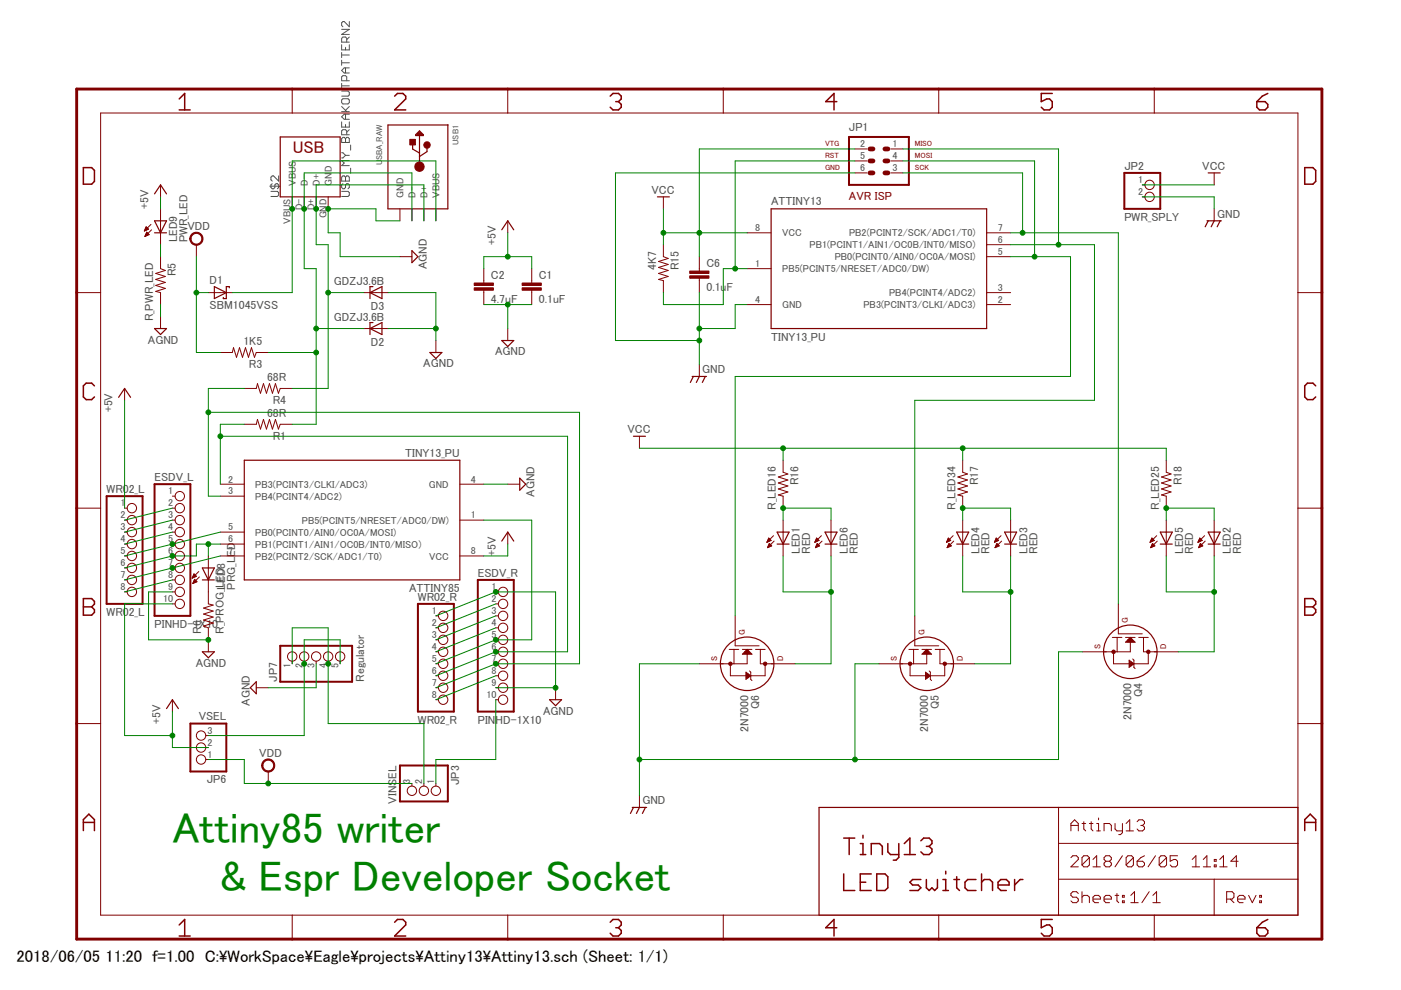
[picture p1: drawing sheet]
<svg xmlns="http://www.w3.org/2000/svg" width="297mm" height="210mm" viewBox="0 0 297 210" stroke-linecap="round" stroke-linejoin="round" font-family="sans-serif">
<g fill="none" stroke="#505050" stroke-width=".21">
<path d="M72.4 9.5v1.1h1.7v-1.1M72.4 19.3h1.4l.3 .3v.5l-.3 .3h-1.4M72.4 11.1v1.1M72.4 12.8v1M72.4 17.7v1.1M72.4 18.2h1.7M72.4 13.3h1.7M72.4 11.7h1.7M72.4 6.2h1.7l-1.7 1.1h1.7M73.3 10v.6M73.3 14.4v1.1M73.5 8.9v-.8l-.2-.2h-.6l-.3 .2v.8h1.7"/>
<path d="M73.5 17.1v-.8l-.2-.3h-.6l-.3 .3v.8h1.7M74.1 4.6v1.1l-1.1-1.1h-.3l-.3 .2v.6l.3 .3M74.1 14.4h-1.1l-.6 .5 .6 .6h1.1M74.1 7.9l-.6 .5M57.2 39.5h2.2M57.7 38.9l-.3 .3v.6l.3 .2h.3l.3-.2v-.6l.2-.3h.3l.3 .3v.6l-.3 .2M59.1 37.3v1.1l-1.1-1.1h-.3l-.3 .3v.5l.3 .3M72.4 21.2l.3-.3h1.1l.3 .3v.6l-.3 .2h-1.1l-.3-.2zM72.4 25.8v1.1h1.7v-1.1M72.4 29.4l.3-.3h.3l.3 .3 .2-.3h.3l.3 .3v.8h-1.7zM72.4 37.6l.3-.3h.3l.3 .3 .2-.3h.3l.3 .3v.8h-1.7zM72.4 32.4h.3l.6 .5"/>
<path d="M72.4 23.7h1.7M72.4 22.6l1.1 1.1M72.7 38.9l-.3 .3v.6l.3 .2h.3l.3-.2v-.6l.2-.3h.3l.3 .3v.6l-.3 .2M73.3 24.2v1.1M73.3 26.4v.5M73.3 29.4v.8M73.3 37.6v.8M73.3 32.9l-.6 .6h-.3M73.3 32.9h.8M73.5 28.6v-.9l-.2-.2h-.6l-.3 .2v.9h1.7M74.1 34h-1.7l.6 .6-.6 .5h1.7M74.1 27.5l-.6 .5"/>
<path d="M74.1 24.2h-1.1l-.6 .6 .6 .5h1.1M74.1 22.6l-.8 .8M74.3 30.8v1M74.3 35.7v1M57.4 40.6h1.4l.3 .3v.5l-.3 .3h-1.4M72.4 40.6h1.4l.3 .3v.5l-.3 .3h-1.4"/>
</g>
<g fill="none" stroke="#800000" stroke-width=".32">
<path d="M223.1 19.8h-2.3v1.7l1.1-.5h.6l.6 .5v1.2l-.6 .6h-1.1l-.6-.6M268.8 19.8l-1.2 .6-1.1 1.1M17.7 35.5h1.7l.6 .6v2.4l-.6 .6h-1.7zM38 21l1.2-1.2v3.5M38 23.3h2.3M83.7 20.4l.6-.6h1.1l.6 .6v.6l-2.3 2.3h2.3M129.4 20.4l.6-.6h1.1l.6 .6v.6l-.6 .5M130.6 21.5h.5M131.1 21.5l.6 .6v.6l-.6 .6h-1.1l-.6-.6M177.4 21.5h-2.3l1.7-1.7v3.5M266.5 21.5h1.7l.6 .6v.6l-.6 .6h-1.2l-.5-.6zM276.6 35.5h1.8l.6 .6v2.4l-.6 .6h-1.8z"/>
<path d="M20 81.8l-.6-.6h-1.1l-.6 .6v2.4l.6 .5h1.1l.6-.5M279 81.8l-.6-.6h-1.2l-.6 .6v2.4l.6 .5h1.2l.6-.5M17.7 126.9h1.7l.6 .6v.6l-.6 .6 .6 .6v.5l-.6 .6h-1.7zM17.7 128.7h1.7M157.6 138.6h1.6M157.9 138.5h1M195.7 138.6h1.6M196 138.5h1M238.9 136h1.5M239.1 135.9h1.1M276.6 126.9h1.8l.6 .6v.6l-.6 .6 .6 .6v.5l-.6 .6h-1.8zM276.6 128.7h1.8"/>
<path d="M158.3 142.8v1M158.5 142.9v.8l.4-.4h-.4M158.7 143l.1 .2M196.4 142.8v1M196.6 142.9v.8l.4-.4h-.4M196.7 143l.2 .2M239.5 140.2v1M239.8 140.4v.7l.4-.4h-.4M239.9 140.5l.1 .1M17.7 176.1v-2.3l1.1-1.2 1.2 1.2v2.3M17.7 174.4h2.3M178.9 177.7h2.3"/>
<path d="M180 177.7v3.5M182.4 178.9h.6v2.3M183 177.1v.6M188.2 178.9v1.7l.6 .6h1.8M190.6 178.9v2.9l-.6 .6h-.6M191.7 178.9l1.2-1.2v3.5M195.2 178.3l.6-.6h1.2l.6 .6v.6l-.6 .6M196.4 179.5h.6M197 179.5l.6 .5v.6l-.6 .6h-1.2l-.6-.6M276.6 174.4h2.4M276.6 176.1v-2.3l1.2-1.2 1.2 1.2v2.3M38 196.1l1.2-1.2v3.6"/>
<path d="M38 198.5h2.3M83.7 195.5l.6-.6h1.1l.6 .6v.6l-2.3 2.4h2.3M129.4 195.5l.6-.6h1.1l.6 .6v.6l-.6 .6M130.6 196.7h.5M131.1 196.7l.6 .6v.6l-.6 .6h-1.1l-.6-.6M177.4 196.7h-2.3l1.7-1.8v3.6M178.9 185.3v3.5h2.3M182.4 181.2h1.2M182.4 187h1.2M184.7 181.2v-2.3h1.8l.6 .6v1.7M184.7 185.3h-2.3v3.5h2.3M185.9 185.3h1.7l.6 .6v2.3l-.6 .6h-1.7z"/>
<path d="M191.7 181.2h2.4M195.2 186.5h-1.7l-.6 .5 .6 .6h1.2l.5 .6-.5 .6h-1.8M196.4 186.5v1.7l.6 .6 .6-.6 .6 .6 .6-.6v-1.7M199.9 188.8h1.2M199.9 186.5h.6v2.3M200.5 184.7v.6M202.2 186.5h1.2M202.8 185.9v2.3l.6 .6M206.9 186.5h-1.7l-.6 .5v1.2l.6 .6h1.7M208.1 187l.6-.5h1.1l.6 .5v1.8M208.1 185.3v3.5M211.6 187.6h2.4v-.6l-.6-.5h-1.2l-.6 .5v1.2l.6 .6h1.2"/>
<path d="M215.1 186.5v2.3M216.9 186.5h-.6l-1.2 1.1M223.1 194.9h-2.3v1.8l1.1-.6h.6l.6 .6v1.2l-.6 .6h-1.1l-.6-.6M266.5 196.7h1.7l.6 .6v.6l-.6 .6h-1.2l-.5-.6zM268.8 194.9l-1.2 .6-1.1 1.2"/>
</g>
<path d="M16.3 18.9h264v180.2h-264z" fill="none" stroke="#800000" stroke-width=".61"/>
<g fill="none" stroke="#800000" stroke-width=".21">
<path d="M62 18.9v5.1M107.7 18.9v5.1M153.4 18.9v5.1M199 18.9v5.1M244.7 18.9v5.1M21.3 24h253.9v170h-253.9zM34 39.2v2.5M181.3 36.7h2.5M181.3 31.6h2.5M181.3 34.1h2.5M188.9 36.7h2.5M188.9 31.6h2.5"/>
<path d="M188.9 34.1h2.5M242.2 39.2h.6M257.4 36.7v2.5M30.6 48.9h.2M30.7 48.8h.4M30.7 48.7h.6M30.7 50.1h.1M30.8 48.5h.6M30.8 50h.2M30.8 48.4h.5M30.8 49.9h.5M30.9 48.3h.3"/>
<path d="M30.9 49.7h.7M30.9 48.2h.2M30.9 49.6h.6M31 48.1l.5 .5-.9 .4zM31 49.5h.4M31 49.4h.3M31.1 49.3h.1M31.1 49.2l-.4 .9M31.1 49.2l.5 .5-.9 .4M32 47.6l-1.4 1.4M32.1 48.7l-1.4 1.4M34 44.3v7.6"/>
<path d="M34 54.4v2.6l1.1 .3-2.1 .7 2.1 .6-2.1 .6 2.1 .7-2.1 .6 2.1 .7-2.1 .6 1 .2v2.6M41.6 51.9v2.5M62 41.7v2.6M64.5 41.7v2.6M67 41.7v2.6M69.6 41.7v2.6M84.8 54.4h2.5M84.8 44.3v2.5M87.3 44.3v2.5M89.9 44.3v2.5M92.4 44.3v2.5M102.6 57v3"/>
<path d="M107.7 46.8v2.6M112.7 57v3M140.7 41.7v2.6M140.7 51.9v2.5l1 .4-2.1 .6 2.1 .7-2.1 .6 2.1 .6-2.1 .7 2.1 .6-2.1 .6 1.1 .3v2.5M148.3 54.4v3.1M148.3 59v3M158.4 57h5.1M158.4 49.4h5.1M209.2 54.4h5.1M209.2 49.4h5.1M209.2 51.9h5.1M242.2 41.7h.6"/>
<path d="M257.4 44.3v2.5M16.3 62h5M34 67.1v2.6M44.2 62h5.1M46.7 74.7h2.6l.2-1 .6 2.1 .7-2.1 .6 2.1 .6-2.1 .7 2.1 .6-2.1 .7 2.1 .3-1.1h2.6M77.2 62h5.1M77.2 69.7h5.1M92.4 72.2v2.5M102.6 61.5v3.1M107.7 69.7v2.5M112.7 61.5v3.1M148.3 77.3v2.5"/>
<path d="M158.4 64.6h5.1M209.2 62h5.1M209.2 64.6h5.1M275.2 62h5.1M26.4 82.4v2.5M51.8 90h2.5l.3-1.1 .6 2.1 .7-2.1 .6 2.1 .6-2.1 .7 2.1 .6-2.1 .6 2.1 .4-1h2.6M51.8 82.4h2.5l.3-1.1 .6 2.1 .7-2.1 .6 2.1 .6-2.1 .7 2.1 .6-2.1 .6 2.1 .4-1h2.6M135.6 92.5v2.5M166 97.6v2.5l1 .4-2 .6 2 .7-2 .6 2 .6-2 .7 2 .6-2 .6 1 .3v2.5M204.1 97.6v2.5l1 .4-2 .6 2 .7-2 .6 2 .6-2 .7 2 .6-2 .6 1 .3v2.5M247.3 97.6v2.5l1 .4-2 .6 2 .7-2 .6 2 .6-2 .7 2 .6-2 .6 1 .3v2.5M16.3 107.7h5"/>
<path d="M26.4 107.7h.6M26.4 115.4h.6M26.4 110.3h.6M26.4 112.8h.6M26.4 117.9h.6M36.6 107.7h.5M36.6 115.4h.5M36.6 105.2h.5M36.6 110.3h.5M36.6 112.8h.5M36.6 117.9h.5M44.2 117.9v10.1l1 .3-2 .6 2 .7-2 .6 2 .6-2 .7 2 .6-2 .6 1 .4v5.1"/>
<path d="M46.7 115.4h5.1M46.7 105.2h5.1M46.7 112.8h5.1M46.7 117.9h5.1M46.7 102.7h5.1M97.5 110.3h5.1M97.5 117.9h5.1M97.5 102.7h5.1M107.7 112.8v2.6M107.7 102.7h2.5M162.6 115h.1M162.7 114.9h.2"/>
<path d="M162.7 114.7h.5M162.8 116.1h.1M162.8 114.6h.6M162.8 114.5h.6M162.8 115.9h.4M162.9 115.8h.5M162.9 114.4h.4M162.9 114.2h.3M162.9 115.7h.7M163 114.1h.1M163 115.6h.5M163 115.4h.3"/>
<path d="M163.1 115.3h.1M163.1 115.2l.5 .5-.9 .4zM163.5 114.6l-.5-.5-.4 .9M163.5 114.6l-.9 .4M164 113.6l-1.4 1.4M164.1 114.7l-1.4 1.4M166 110.3v7.6M172.8 115h.1M172.8 114.9h.3M172.9 114.7h.4M172.9 114.6h.7M172.9 116.1h.1"/>
<path d="M173 114.5h.5M173 115.9h.3M173 114.4h.4M173 115.8h.6M173.1 114.2h.2M173.1 115.7h.6M173.1 114.1h.1M173.1 115.6h.5M173.1 114.1l.6 .5-.9 .4zM173.2 115.4h.3M173.2 115.3h.2M173.3 115.2l.5 .5-.9 .4z"/>
<path d="M174.2 113.6l-1.4 1.4M174.3 114.7l-1.4 1.4M176.2 110.3v7.6M200.7 115h.1M200.7 114.9h.3M200.8 114.7h.5M200.9 114.6h.6M200.9 116.1h.1M200.9 114.5h.6M200.9 115.9h.3M200.9 115.8h.6M201 114.4h.4"/>
<path d="M201 114.2h.2M201 115.7h.7M201 114.1h.1M201 115.6h.5M201.1 114.1l.5 .5-.9 .4zM201.1 115.4h.3M201.1 115.3h.2M201.2 115.2l.5 .5-.9 .4zM202.1 113.6l-1.4 1.4M202.2 114.7l-1.4 1.4M204.1 110.3v7.6M210.8 115h.1"/>
<path d="M210.9 114.9h.2M210.9 114.7h.5M211 114.6h.7M211 116.1h.1M211.1 114.5h.5M211.1 115.9h.3M211.1 114.4h.4M211.1 115.8h.6M211.2 114.2h.2M211.2 115.7h.6M211.2 114.1h.1M211.2 115.6h.5"/>
<path d="M211.2 114.1l.5 .5-.9 .4zM211.2 115.4h.4M211.3 115.3h.2M211.3 115.2l.6 .5-.9 .4zM212.2 113.6l-1.4 1.4M212.4 114.7l-1.4 1.4M214.3 110.3v7.6M243.8 115h.1M243.9 114.9h.2M243.9 114.7h.5M244 116.1h.1M244 114.6h.7"/>
<path d="M244.1 114.5h.5M244.1 115.9h.3M244.1 114.4h.4M244.1 115.8h.6M244.2 114.2h.2M244.2 115.7h.6M244.2 114.1h.1M244.2 115.6h.5M244.2 114.1l.5 .5-.9 .4zM244.3 115.4h.3M244.3 115.3h.2M244.3 115.2l.6 .5-.9 .4z"/>
<path d="M245.2 113.6l-1.4 1.4M245.4 114.7l-1.4 1.4M247.3 110.3v7.6M254 115h.1M254 114.9h.3M254.1 114.7h.5M254.1 114.6h.7M254.1 116.1h.2M254.2 114.5h.6M254.2 115.9h.4M254.3 114.4h.4M254.3 115.8h.5"/>
<path d="M254.3 115.7h.7M254.3 114.2h.3M254.4 114.1h.1M254.4 115.6h.4M254.4 114.1l.5 .5-.9 .4zM254.4 115.4h.3M254.5 115.3h.1M254.5 115.2l.5 .5-.9 .4zM255.4 113.6l-1.4 1.4M255.5 114.7l-1.4 1.4M257.4 110.3v7.6M275.2 107.7h5.1"/>
<path d="M26.4 125.5h.6M26.4 120.4h.6M26.4 123h.6M36.6 125.5h.5M36.6 128h.5M36.6 120.4h.5M36.6 123h.5M40.8 122.6h.1M40.8 122.4h.3M40.9 122.3h.5M40.9 122.2h.7M40.9 123.7h.2"/>
<path d="M41 123.5h.3M41 122.1h.5M41 122h.4M41 123.4h.6M41.1 121.8h.2M41.1 123.3h.6M41.1 121.7l-.4 .9M41.1 121.7l.5 .5M41.1 121.7h.1M41.1 123.2h.5M41.2 123h.3M41.2 122.9h.1"/>
<path d="M41.3 122.8l.5 .5-.9 .4zM41.6 122.2l-.9 .4M42.1 121.2l-1.4 1.4M42.3 122.3l-1.4 1.4M92.4 135.7h.6M92.4 138.2h.6M92.4 130.6h.6M92.4 133.1h.6M105.1 135.7h.6M105.1 138.2h.6M105.1 125.5h.6M105.1 128h.6"/>
<path d="M105.1 130.6h.6M105.1 133.1h.6M154.6 137.7h2M155.6 137.7v3M155.9 130.6v6.3h5.1M157.4 137.7h2M157.9 138.2h.3M158.4 138.7v2h-10.1M158.4 137.7l1 1h-2zM160.2 137.7h2M161.2 137.7v3h7.4M192.7 137.7h2"/>
<path d="M193.7 137.7v3M194 130.6v6.3h5M195.5 137.7h2M196 138.2h.2M196.5 138.7v2h-10.1M196.5 137.7l1 1h-2zM198.3 137.7h2M199.3 137.7v3h7.4M235.8 135.1h2.1M236.1 138.2v2.5h3.7M236.9 135.1v3.1M237.1 128v6.4h5.1"/>
<path d="M238.6 135.1h2.1M239.1 135.7h.3M239.4 140l1 .7-1 .8zM239.6 135.1l1.1 1.1h-2.1zM239.6 136.2v2h-10.1M240.2 139.7l.2 .3v1.5l.3 .3M241.4 135.1h2.1M242.4 135.1v3.1h7.4M243.5 138.2v2.5h-3.3M16.3 153.4h5M36.6 148.4v2.5M43.6 158.5h.6"/>
<path d="M43.6 156h.6M54.3 145.8h2.6M62 140.2v.5M64.5 140.2v.5M67 140.2v.5M69.6 140.2v.5M72.1 140.2v.5M92.4 140.7h.6M92.4 143.3h.6M92.4 145.8h.6M92.4 148.4h.6M105.1 140.7h.6"/>
<path d="M105.1 143.3h.6M105.1 145.8h.6M105.1 148.4h.6M117.8 145.8v2.6M154.9 140.7v2.6h3.6M158.2 142.5l1 .8-1 .7zM158.9 142.3l.3 .2v1.5l.2 .3M162.2 140.7v2.6h-3.3M193 140.7v2.6h3.6M196.2 142.5l1.1 .8-1.1 .7zM197 142.3l.3 .2v1.5l.2 .3M200.3 140.7v2.6h-3.3"/>
<path d="M275.2 153.4h5.1M43.6 161h.6M56.9 163.6v2.5M87.3 166.1v.6M89.9 166.1v.6M92.4 166.1v.6M135.6 168.7v2.5M224.4 171.2v22.8M224.4 178.8h50.8M227.1 176.2v-1.6l.7-.8 .8 .8v1.6M227.1 175h1.5M229.4 174.6h.8"/>
<path d="M229.8 174.2v1.6l.4 .4M231 174.6h.7M231.4 174.2v1.6l.3 .4M232.5 174.6h.4v1.6M232.5 176.2h.8M232.9 173.4v.4M234.1 176.2v-1.6h1.1l.4 .4v1.2M236.4 174.6v1.2l.4 .4h1.2M238 174.6v2l-.4 .4h-.4M238.8 176.2h1.5M238.8 174.6l.7-.8v2.4M241.1 174.2l.4-.4h.8l.4 .4v.4l-.4 .4"/>
<path d="M241.9 175h.4M242.3 175l.4 .4v.4l-.4 .4h-.8l-.4-.4M62 194v5.1M107.7 194v5.1M153.4 194v5.1M199 194v5.1M224.4 186.4h50.8M227.1 181.8l.4-.4h.7l.4 .4v.4l-1.5 1.6h1.5M228.6 189.4l-.4-.3h-.7l-.4 .3v.4l.4 .4h.7l.4 .4v.4l-.4 .4h-.7l-.4-.4M229.4 189.1v2.3M229.4 190.2l.4-.4h.8l.4 .4v1.2M231 181.8v1.6l-.4 .4h-.8l-.4-.4"/>
<path d="M231 181.8l-.4-.4h-.8l-.4 .4v1.6M231 181.8l-1.6 1.6M231.7 183.8h1.6M231.7 182.2l.8-.8v2.4M231.7 190.6h1.6v-.4l-.4-.4h-.8l-.4 .4v.8l.4 .4h.8M234.1 190.6h1.5v-.4l-.4-.4h-.7l-.4 .4v.8l.4 .4h.7M234.5 182.6l-.4 .4v.4l.4 .4h.7l.4-.4v-.4l-.4-.4M234.5 182.6l-.4-.4v-.4l.4-.4h.7l.4 .4v.4l-.4 .4M234.5 182.6h.7M236.4 189.8h.8M236.8 189.4v1.6l.4 .4M238 181.4l-1.6 2.4"/>
<path d="M238 189.8h.4v.4h-.4zM238 191h.4v.4h-.4zM239.8 191.4h1.5M239.8 189.8l.7-.7v2.3M240.3 181.8v1.6l-.4 .4h-.8l-.3-.4M240.3 181.8l-.4-.4h-.8l-.3 .4v1.6M240.3 181.8l-1.5 1.6M241.1 182.6h1.2l.4 .4v.4l-.4 .4h-.8l-.4-.4zM242.7 181.4l-.8 .4-.8 .8M243.6 189.1l-1.5 2.3M244.4 191.4h1.6M244.4 189.8l.8-.7v2.3"/>
<path d="M244.7 194v5.1M245 181.4l-1.6 2.4M247.3 181.8v1.6l-.4 .4h-.8l-.3-.4M247.3 181.8l-.4-.4h-.8l-.3 .4v1.6M247.3 181.8l-1.5 1.6M249.7 181.4h-1.6v1.2l.8-.4h.4l.4 .4v.8l-.4 .4h-.8l-.4-.4M252.8 183.8h1.5M252.8 182.2l.8-.8v2.4M255.1 183.8h1.6M255.1 182.2l.8-.8v2.4M257.4 186.4v7.6M257.5 182.2h.4v.4h-.4z"/>
<path d="M257.5 183.4h.4v.4h-.4zM258.6 183.8h1.6M258.6 182.2l.8-.8v2.4M260.1 190.6h1.1l.4-.4v-.8l-.4-.3h-1.1v2.3M260.8 190.6l.8 .8M262.4 190.6h1.6v-.4l-.4-.4h-.8l-.4 .4v.8l.4 .4h.8M262.5 182.6h-1.5l1.1-1.2v2.4M264.7 189.8l.8 1.6 .8-1.6M267.1 189.8h.4v.4h-.4zM267.1 191h.4v.4h-.4z"/>
<circle cx="243.7" cy="39.2" r=".99"/>
<circle cx="243.7" cy="41.7" r=".99"/>
<circle cx="28" cy="115.4" r=".99"/>
<circle cx="28" cy="110.3" r=".99"/>
<circle cx="28" cy="112.8" r=".99"/>
<circle cx="28" cy="117.9" r=".99"/>
<circle cx="28" cy="107.7" r=".99"/>
<circle cx="38.1" cy="115.4" r=".99"/>
<circle cx="38.1" cy="110.3" r=".99"/>
<circle cx="38.1" cy="112.8" r=".99"/>
<circle cx="38.1" cy="105.2" r=".99"/>
<circle cx="38.1" cy="117.9" r=".99"/>
<circle cx="38.1" cy="107.7" r=".99"/>
<circle cx="28" cy="123" r=".99"/>
<circle cx="28" cy="125.5" r=".99"/>
<circle cx="28" cy="120.4" r=".99"/>
<circle cx="38.1" cy="128" r=".99"/>
<circle cx="38.1" cy="125.5" r=".99"/>
<circle cx="38.1" cy="120.4" r=".99"/>
<circle cx="38.1" cy="123" r=".99"/>
<circle cx="62" cy="139.2" r=".99"/>
<circle cx="64.5" cy="139.2" r=".99"/>
<circle cx="67" cy="139.2" r=".99"/>
<circle cx="69.6" cy="139.2" r=".99"/>
<circle cx="72.1" cy="139.2" r=".99"/>
<circle cx="94" cy="130.6" r=".99"/>
<circle cx="94" cy="133.1" r=".99"/>
<circle cx="94" cy="138.2" r=".99"/>
<circle cx="94" cy="135.7" r=".99"/>
<circle cx="106.7" cy="130.6" r=".99"/>
<circle cx="106.7" cy="138.2" r=".99"/>
<circle cx="106.7" cy="128" r=".99"/>
<circle cx="106.7" cy="133.1" r=".99"/>
<circle cx="106.7" cy="135.7" r=".99"/>
<circle cx="106.7" cy="125.5" r=".99"/>
<circle cx="42.6" cy="158.5" r=".99"/>
<circle cx="42.6" cy="156" r=".99"/>
<circle cx="94" cy="140.7" r=".99"/>
<circle cx="94" cy="143.3" r=".99"/>
<circle cx="94" cy="145.8" r=".99"/>
<circle cx="94" cy="148.4" r=".99"/>
<circle cx="106.7" cy="143.3" r=".99"/>
<circle cx="106.7" cy="145.8" r=".99"/>
<circle cx="106.7" cy="140.7" r=".99"/>
<circle cx="106.7" cy="148.4" r=".99"/>
<circle cx="42.6" cy="161" r=".99"/>
<circle cx="87.3" cy="167.7" r=".99"/>
<circle cx="89.9" cy="167.7" r=".99"/>
<circle cx="92.4" cy="167.7" r=".99"/>
</g>
<g fill="none" stroke="#800000" stroke-width=".25">
<path d="M59.4 29h12.7v12.7h-12.7zM87.5 30.4v1.2l1.4 .8M88.1 28.6l.8-.9 .8 .9v.1h-1.6zM88.3 28.6h1.4M88.9 28.7v6.6M88.9 27.9l.4 .4h-.8l.4-.1M90.5 31.1v1.1l-1.6 1M95 26.5v17.8h-12.7v-17.8h12.7M256.2 36.7h2.5M32.8 46.8h2.5l-1.3 2.6zM32.8 41.1l1.2-1.9 1.3 1.9M32.8 49.4h2.5"/>
<path d="M87.3 53.1l1.3 1.3-1.3 1.3zM106.4 48.7l1.3-1.9 1.2 1.9M139.4 41.7h2.5M163.5 44.3h45.7v25.4h-45.7zM255.9 46.8h3.1M256.2 46.8l-.7 1.3M257.4 46.8l-.6 1.3M258.7 46.8l-.6 1.3M32.8 69.7h2.5l-1.3 1.2zM45.4 60.8l2.6 1.2-2.6 1.3zM48.6 61v-.2h-.6v2.5h-.7v-.2M78.4 69.7l2.6-1.3v2.5z"/>
<path d="M78.4 62l2.6-1.2v2.5zM79.1 60.8h-.7v2.5M79.1 68.4h-.7v2.5M91.1 74.7h2.6l-1.3 1.3zM106.4 72.2h2.5l-1.2 1.3zM146.7 79.8h3.1M147 79.8l-.6 1.3M148.3 79.8l-.7 1.3M149.5 79.8l-.6 1.3M25.1 84.2l1.3-1.8 1.3 1.8M51.8 97.6h45.7v25.4h-45.7zM134.3 92.5h2.5"/>
<path d="M106.4 114.7l1.3-1.9 1.2 1.9M110.2 101.4l1.3 1.3-1.3 1.2zM164.8 112.8h2.5l-1.3 2.6zM164.8 115.4h2.5M174.9 115.4h2.6M174.9 112.8h2.6l-1.3 2.6zM202.8 115.4h2.6M202.8 112.8h2.6l-1.3 2.6zM213 115.4h2.5M213 112.8h2.5l-1.2 2.6zM246 115.4h2.5M246 112.8h2.5l-1.2 2.6z"/>
<path d="M256.2 115.4h2.5M256.2 112.8h2.5l-1.3 2.6zM42.9 120.4h2.5l-1.2 2.6zM42.9 123h2.5M42.9 138.2h2.5l-1.2 1.3zM35.3 150.2l1.3-1.8 1.2 1.8M54.3 144.5v2.6l-1.2-1.3zM116.5 148.4h2.6l-1.3 1.2zM134 171.2h3.1M134.3 171.2l-.6 1.3M135.6 171.2l-.7 1.3M136.8 171.2l-.6 1.3"/>
<path d="M275.2 171.2h-101.5v22.8"/>
<circle cx="239.6" cy="138.2" r="5.7"/>
<circle cx="158.4" cy="140.7" r="5.7"/>
<circle cx="196.5" cy="140.7" r="5.7"/>
</g>
<path d="M180 29h12.7v10.2h-12.7zM238.4 36.7h7.6v7.6h-7.6zM22.6 105.2h7.6v22.8h-7.6zM32.8 102.7h7.6v27.9h-7.6zM59.4 136.9h15.3v7.6h-15.3zM88.6 128h7.6v22.9h-7.6zM101.3 123h7.6v27.9h-7.6zM40.4 153.4h7.6v10.2h-7.6zM84.8 162.3h10.2v7.6h-10.2z" fill="none" stroke="#800000" stroke-width=".42"/>
<path d="M184.4 31.6h.7M184.4 34.1h.7M184.4 36.7h.7M187.6 31.6h.7M187.6 34.1h.7M187.6 36.7h.7" fill="none" stroke="#800000" stroke-width="1"/>
<path d="M158.2 138.2l.2-.3 .3 .3M196.2 138.2l.3-.3 .2 .3M239.4 135.7l.2-.3 .3 .3" fill="none" stroke="#800000" stroke-width=".51"/>
<path d="M158 138.3h.8M196.1 138.3h.8M239.3 135.8h.7" fill="none" stroke="#800000" stroke-width=".38"/>
<g fill="#800000" stroke="#800000" stroke-width=".21">
<path d="M200 140.5h.6v.5l-.3 .1-.3-.1-.1-.3z" fill-rule="evenodd"/>
<path d="M192.7 140.5h.5l.1 .2-.1 .3-.2 .1-.3-.1z" fill-rule="evenodd"/>
<path d="M162 140.5h.5v.5l-.3 .1-.2-.1-.2-.3z" fill-rule="evenodd"/>
<path d="M154.6 140.5h.5v.5l-.2 .1-.3-.1-.1-.3z" fill-rule="evenodd"/>
<path d="M40.6 49.7a1.4 1.4 0 0 1 2.2 .2 1.4 1.4 0 0 1-.8 2.1 1.4 1.4 0 0 1-1.8-1.4h.3a1.15 1.15 0 0 1 1.6-1.1 1.15 1.15 0 0 1 .3 2 1.15 1.15 0 0 1-1.9-.6v-.3h-.3z" fill-rule="evenodd"/>
<path d="M55.9 161.4a1.39 1.39 0 0 1 2.2 .2 1.39 1.39 0 0 1-.9 2.1 1.39 1.39 0 0 1-1.7-1.4h.2a1.15 1.15 0 0 1 1.7-1.1 1.15 1.15 0 0 1 .2 2 1.15 1.15 0 0 1-1.8-.6l-.1-.3h-.2z" fill-rule="evenodd"/>
<circle cx="243.5" cy="138.2" r=".38"/>
<circle cx="236.1" cy="138.2" r=".38"/>
<circle cx="88.9" cy="35.3" r="1"/>
<circle cx="90.5" cy="30.7" r=".7"/>
</g>
<g fill="#800000" stroke="#800000" stroke-width=".21">
<path d="M86.9 29.5h1.2v1.2h-1.2z"/>
<path d="M100.5 61h4.1v.5h-4.1z"/>
<path d="M100.5 60h4.1v.5h-4.1z"/>
<path d="M110.7 61h4.1v.5h-4.1z"/>
<path d="M110.7 60h4.1v.5h-4.1z"/>
<path d="M146.2 58.5h4.1v.5h-4.1z"/>
<path d="M146.2 57.5h4.1v.5h-4.1z"/>
</g>
<g fill="none" stroke="#008000" stroke-width=".21">
<path d="M181.3 31.6h-33v22.8M181.3 34.1h-25.4v22.9M181.3 36.7h-50.8v35.5h17.8M191.4 36.7h25.4v12.7M191.4 31.6h33v20.3M191.4 34.1h28v20.3M242.2 39.2h15.2M34 41.7v2.6M34 51.9v2.5M41.6 54.4v20.3h5.1M84.8 46.8h-5.1v-2.5h-10.1v5.1h2.5v5h12.7M87.3 46.8v-10.1h-22.8v20.3h2.5v33h-5"/>
<path d="M89.9 46.8v-7.6h-22.9v12.7h2.6v30.5h-7.6M92.4 46.8v-12.7h-30.4v27.9h-12.7M102.6 57v-2.6h10.1v2.6M107.7 49.4v5M140.7 49.4h17.7M140.7 44.3v7.6M158.4 57h-5v7.6h-12.7v-2.6M214.3 54.4h12.7v25.4h-71.1v50.8M214.3 49.4h22.8v78.6M214.3 51.9h17.8v33h-38.1v45.7M242.2 41.7h15.2v2.6M34 64.6v2.5"/>
<path d="M41.6 62h2.6M56.9 74.7h10.1M67 69.7h10.2M69.6 62h7.6M82.3 69.7h10.1M82.3 62h10.1v10.2M102.6 64.6h10.1M107.7 64.6v5.1M148.3 62v15.3M158.4 64.6h-2.5v5.1h-7.6M26.4 84.9v22.8M44.2 87.4h78.7v53.3h-17.8l-12.7 5.1"/>
<path d="M46.7 92.5h73.6v45.7h-15.2l-12.7 5.1M51.8 90h-5.1v12.7M51.8 82.4h-7.6v22.8h2.5M135.6 95h111.7v2.6M166 95v2.6M204.1 95v2.6M36.6 107.7l-10.2 2.6M36.6 110.3l-10.2 2.5M36.6 112.8l-10.2 2.6M44.2 115.4v2.5M46.7 115.4h-5.1v2.5h-5l-10.2 2.5M46.7 112.8l-20.3 5.1"/>
<path d="M46.7 117.9l-20.3 5.1M102.6 110.3h10.1v25.4h-7.6l-12.7 5M102.6 102.7h5.1M107.7 115.4v2.5h-5.1M166 110.3v-2.6h10.2v2.6M166 117.9v7.6h10.2M176.2 117.9v22.8h-7.6M204.1 110.3v-2.6h10.2v2.6M204.1 117.9v7.6h10.2M214.3 117.9v22.8h-7.6M247.3 110.3v-2.6h10.1v2.6M247.3 117.9v7.6h10.1"/>
<path d="M257.4 117.9v20.3h-7.6M36.6 125.5h-5.1v10.2h12.7M36.6 128h-10.2v28h10.2M36.6 123l-10.2 2.5M92.4 130.6l12.7-5.1h12.7v20.3h-12.7M105.1 128l-12.7 5.1M105.1 130.6l-12.7 5.1M105.1 133.1l-12.7 5.1M229.5 138.2h-5.1v22.8h-88.8M36.6 150.9v7.6h7.6M62 140.7v-7.6h7.6v20.3h20.3v12.7M67 140.7v5.1h-10.1"/>
<path d="M72.1 140.7v-5h-7.6v20.3h-20.3M105.1 148.4v12.6h-12.7v5.1M105.1 143.3l-12.7 5.1M148.3 140.7h-12.7v28M186.4 140.7h-5.1v20.3M44.2 161h7.6v5.1h35.5"/>
</g>
<g fill="#008000" stroke="#008000" stroke-width=".21">
<circle cx="148.3" cy="69.7" r=".51"/>
<circle cx="148.3" cy="72.2" r=".51"/>
<circle cx="135.6" cy="161" r=".51"/>
<circle cx="181.3" cy="161" r=".51"/>
<circle cx="216.8" cy="49.4" r=".51"/>
<circle cx="140.7" cy="49.4" r=".51"/>
<circle cx="148.3" cy="49.4" r=".51"/>
<circle cx="166" cy="95" r=".51"/>
<circle cx="204.1" cy="95" r=".51"/>
<circle cx="155.9" cy="57" r=".51"/>
<circle cx="219.4" cy="54.4" r=".51"/>
<circle cx="224.4" cy="51.9" r=".51"/>
<circle cx="176.2" cy="125.5" r=".51"/>
<circle cx="214.3" cy="125.5" r=".51"/>
<circle cx="257.4" cy="125.5" r=".51"/>
<circle cx="107.7" cy="54.4" r=".51"/>
<circle cx="36.6" cy="156" r=".51"/>
<circle cx="62" cy="44.3" r=".51"/>
<circle cx="67" cy="69.7" r=".51"/>
<circle cx="67" cy="74.7" r=".51"/>
<circle cx="64.5" cy="44.3" r=".51"/>
<circle cx="44.2" cy="87.4" r=".51"/>
<circle cx="105.1" cy="140.7" r=".51"/>
<circle cx="44.2" cy="115.4" r=".51"/>
<circle cx="36.6" cy="117.9" r=".51"/>
<circle cx="69.6" cy="62" r=".51"/>
<circle cx="67" cy="44.3" r=".51"/>
<circle cx="46.7" cy="92.5" r=".51"/>
<circle cx="105.1" cy="138.2" r=".51"/>
<circle cx="105.1" cy="135.7" r=".51"/>
<circle cx="41.6" cy="62" r=".51"/>
<circle cx="56.9" cy="166.1" r=".51"/>
<circle cx="69.6" cy="140.7" r=".51"/>
<circle cx="64.5" cy="140.7" r=".51"/>
<circle cx="36.6" cy="115.4" r=".51"/>
<circle cx="36.6" cy="120.4" r=".51"/>
<circle cx="107.7" cy="64.6" r=".51"/>
<circle cx="92.4" cy="69.7" r=".51"/>
<circle cx="69.6" cy="44.3" r=".51"/>
<circle cx="44.2" cy="135.7" r=".51"/>
<circle cx="105.1" cy="125.5" r=".51"/>
<circle cx="117.8" cy="145.8" r=".51"/>
<circle cx="166" cy="107.7" r=".51"/>
<circle cx="204.1" cy="107.7" r=".51"/>
<circle cx="247.3" cy="107.7" r=".51"/>
</g>
<g font-size="9.1" fill="#008000">
<text x="36.6" y="178.8">Attiny85 writer</text>
<text x="46.7" y="189">&amp; Espr Developer Socket</text>
</g>
<text font-size="3.6" fill="#800000" x="62.1" y="32.3">USB</text>
<g font-size="3.5">
<text x="3.5" y="203.9">2018/06/05</text>
<text x="22.4" y="203.9">11:20 f=1.00 C:\WorkSpace\Eagle\projects\Attiny13\Attiny13.sch (Sheet: 1/1)</text>
</g>
<g font-size="2.5" fill="#505050">
<text x="180" y="27.8">JP1</text>
<text x="138.1" y="41.1">VCC</text>
<text x="238.4" y="36">JP2</text>
<text x="254.9" y="36">VCC</text>
<text x="31.5" y="44.3" transform="rotate(-90 31.5 44.3)">+5V</text>
<text x="163.5" y="43.5">ATTINY13</text>
<text x="238.4" y="46.8">PWR_SPLY</text>
<text x="258.1" y="46.2">GND</text>
<text x="37.6" y="51.4" transform="rotate(-90 37.6 51.4)">LED9</text>
<text x="39.7" y="51.4" transform="rotate(-90 39.7 51.4)">PWR_LED</text>
<text x="39.7" y="48.7">VDD</text>
<text x="105.1" y="51.9" transform="rotate(-90 105.1 51.9)">+5V</text>
<text x="37.3" y="58.5" transform="rotate(-90 37.3 58.5)">R5</text>
<text x="90.5" y="57.1" transform="rotate(-90 90.5 57.1)">AGND</text>
<text x="104.1" y="59.1">C2</text>
<text x="114.2" y="59.1">C1</text>
<text x="139.1" y="57.2" transform="rotate(-90 139.1 57.2)">4K7</text>
<text x="143.9" y="57.2" transform="rotate(-90 143.9 57.2)">R15</text>
<text x="149.8" y="56.6">C6</text>
<text x="44.4" y="65.5">SBM1045VSS</text>
<text x="44.4" y="60.1">D1</text>
<text x="70.8" y="60.4">GDZJ3.6B</text>
<text x="78.6" y="65.7">D3</text>
<text x="104.1" y="64.2">4.7uF</text>
<text x="114.2" y="64.2">0.1uF</text>
<text x="149.8" y="61.7">0.1u</text>
<text x="154" y="61.7">F</text>
<text x="32.5" y="68.2" transform="rotate(-90 32.5 68.2)">R_PWR_LED</text>
<text x="70.8" y="68">GDZJ3.6B</text>
<text x="31.4" y="72.8">AGND</text>
<text x="51.6" y="73.2">1K5</text>
<text x="78.6" y="73.3">D2</text>
<text x="89.7" y="77.9">AGND</text>
<text x="105" y="75.4">AGND</text>
<text x="163.5" y="72.2">TINY13_PU</text>
<text x="52.8" y="78">R3</text>
<text x="56.6" y="80.8">68R</text>
<text x="148.9" y="79.2">GND</text>
<text x="23.9" y="87.4" transform="rotate(-90 23.9 87.4)">+5V</text>
<text x="56.6" y="88.4">68R</text>
<text x="57.9" y="85.6">R4</text>
<text x="57.9" y="93.2">R1</text>
<text x="133" y="91.9">VCC</text>
<text x="85.9" y="96.8">TINY13_PU</text>
<text x="22.6" y="104.6">WR02_L</text>
<text x="32.8" y="102">ESDV_L</text>
<text x="113.4" y="105.3" transform="rotate(-90 113.4 105.3)">AGND</text>
<text x="169.3" y="102.9" transform="rotate(-90 169.3 102.9)">R16</text>
<text x="207.4" y="102.9" transform="rotate(-90 207.4 102.9)">R17</text>
<text x="250.5" y="102.9" transform="rotate(-90 250.5 102.9)">R18</text>
<text x="164.5" y="108.1" transform="rotate(-90 164.5 108.1)">R_LED16</text>
<text x="202.6" y="108.1" transform="rotate(-90 202.6 108.1)">R_LED34</text>
<text x="245.7" y="108.1" transform="rotate(-90 245.7 108.1)">R_LED25</text>
<text x="105.1" y="117.9" transform="rotate(-90 105.1 117.9)">+5V</text>
<text x="169.6" y="117.4" transform="rotate(-90 169.6 117.4)">LED1</text>
<text x="171.7" y="117.4" transform="rotate(-90 171.7 117.4)">RED</text>
<text x="179.7" y="117.4" transform="rotate(-90 179.7 117.4)">LED6</text>
<text x="181.9" y="117.4" transform="rotate(-90 181.9 117.4)">RED</text>
<text x="207.7" y="117.4" transform="rotate(-90 207.7 117.4)">LED4</text>
<text x="209.8" y="117.4" transform="rotate(-90 209.8 117.4)">RED</text>
<text x="217.8" y="117.4" transform="rotate(-90 217.8 117.4)">LED3</text>
<text x="220" y="117.4" transform="rotate(-90 220 117.4)">RED</text>
<text x="250.8" y="117.4" transform="rotate(-90 250.8 117.4)">LED5</text>
<text x="253" y="117.4" transform="rotate(-90 253 117.4)">RED</text>
<text x="261" y="117.4" transform="rotate(-90 261 117.4)">LED2</text>
<text x="263.1" y="117.4" transform="rotate(-90 263.1 117.4)">RED</text>
<text x="47.5" y="123.4" transform="rotate(-90 47.5 123.4)">ED</text>
<text x="49.9" y="125" transform="rotate(-90 49.9 125)">PRG_LED</text>
<text x="86.7" y="125.5">ATTINY85</text>
<text x="101.3" y="122.3">ESDV_R</text>
<text x="22.6" y="130.6">WR02_L</text>
<text x="88.6" y="127.4">WR02_R</text>
<text x="32.8" y="133.1">PINHD-1X10</text>
<text x="42.7" y="134.4" transform="rotate(-90 42.7 134.4)">R6</text>
<text x="47.5" y="134.4" transform="rotate(-90 47.5 134.4)">R_PROG_LLED8</text>
<text x="41.5" y="141.4">AGND</text>
<text x="52.9" y="149.7" transform="rotate(-90 52.9 149.7)">AGND</text>
<text x="58.8" y="144.5" transform="rotate(-90 58.8 144.5)">JP7</text>
<text x="77.2" y="144.5" transform="rotate(-90 77.2 144.5)">Regulator</text>
<text x="242.2" y="147.8" transform="rotate(-90 242.2 147.8)">Q4</text>
<text x="34" y="153.4" transform="rotate(-90 34 153.4)">+5V</text>
<text x="42.1" y="152.7">VSEL</text>
<text x="88.6" y="153.4">W</text>
<text x="90.5" y="153.4">R02_R</text>
<text x="101.3" y="153.4">PINHD-1X10</text>
<text x="115.1" y="151.5">AGND</text>
<text x="158.7" y="155.2" transform="rotate(-90 158.7 155.2)">2N7000</text>
<text x="161" y="150.3" transform="rotate(-90 161 150.3)">Q6</text>
<text x="196.8" y="155.2" transform="rotate(-90 196.8 155.2)">2N7000</text>
<text x="199" y="150.3" transform="rotate(-90 199 150.3)">Q5</text>
<text x="239.9" y="152.6" transform="rotate(-90 239.9 152.6)">2N7000</text>
<text x="55" y="160.4">VDD</text>
<text x="43.8" y="166">JP6</text>
<text x="97.4" y="166.5" transform="rotate(-90 97.4 166.5)">JP3</text>
<text x="84" y="170.4" transform="rotate(-90 84 170.4)">VINSEL</text>
<text x="136.2" y="170.6">GND</text>
</g>
<text font-size="2.5" fill="#800000" x="180" y="42.4">AVR ISP</text>
<g font-size="2.1" fill="#505050">
<text x="182.4" y="31.2">2</text>
<text x="182.4" y="33.8">5</text>
<text x="189.2" y="31.2">1</text>
<text x="189.2" y="33.8">4</text>
<text x="62.7" y="39.4" transform="rotate(-90 62.7 39.4)">VBUS</text>
<text x="65.3" y="39.4" transform="rotate(-90 65.3 39.4)">D-</text>
<text x="67.8" y="39.4" transform="rotate(-90 67.8 39.4)">D+</text>
<text x="70.3" y="39.4" transform="rotate(-90 70.3 39.4)">GN</text>
<text x="70.3" y="36.6" transform="rotate(-90 70.3 36.6)">D</text>
<text x="85.6" y="41.9" transform="rotate(-90 85.6 41.9)">GN</text>
<text x="85.6" y="39.1" transform="rotate(-90 85.6 39.1)">D</text>
<text x="88.1" y="41.9" transform="rotate(-90 88.1 41.9)">D-</text>
<text x="90.6" y="41.9" transform="rotate(-90 90.6 41.9)">D+</text>
<text x="93.2" y="41.9" transform="rotate(-90 93.2 41.9)">VBUS</text>
<text x="182.4" y="36.3">6</text>
<text x="189.2" y="36.3">3</text>
<text x="241.3" y="38.8">1</text>
<text x="241.3" y="41.4">2</text>
<text x="61.6" y="47.5" transform="rotate(-90 61.6 47.5)">VBUS</text>
<text x="64.1" y="44.5" transform="rotate(-90 64.1 44.5)">D-</text>
<text x="66.7" y="44.5" transform="rotate(-90 66.7 44.5)">D+</text>
<text x="69.2" y="46.3" transform="rotate(-90 69.2 46.3)">GND</text>
<text x="160.1" y="49">8</text>
<text x="165.8" y="50.1">VCC</text>
<text x="171.6" y="52.7">PB1(PCINT1/AIN1/OC0B/INT0/MISO)</text>
<text x="180" y="50.1">PB2(PCINT2/SCK/ADC1/T0)</text>
<text x="211.5" y="49">7</text>
<text x="211.5" y="51.5">6</text>
<text x="160.1" y="56.6">1</text>
<text x="165.8" y="57.7">PB5(PCINT5/NRESET/ADC0/DW)</text>
<text x="177" y="55.2">PB0(PCINT0/AIN0/OC0A/MOSI)</text>
<text x="211.5" y="54.1">5</text>
<text x="160.1" y="64.2">4</text>
<text x="165.8" y="65.3">GND</text>
<text x="183.1" y="65.3">PB3(PCINT3/CLKI/ADC3)</text>
<text x="188.5" y="62.8">PB4(PCINT4/ADC2)</text>
<text x="211.5" y="61.7">3</text>
<text x="211.5" y="64.2">2</text>
<text x="25.5" y="107.4">1</text>
<text x="35.7" y="104.8">1</text>
<text x="35.7" y="107.4">2</text>
<text x="48.4" y="104.8">3</text>
<text x="48.4" y="102.3">2</text>
<text x="54.1" y="106">PB4(PCINT4/ADC2)</text>
<text x="54.1" y="103.4">PB3(PCINT3/CLKI/ADC3)</text>
<text x="90.9" y="103.4">GND</text>
<text x="99.8" y="102.3">4</text>
<text x="25.5" y="109.9">2</text>
<text x="25.5" y="112.5">3</text>
<text x="35.7" y="109.9">3</text>
<text x="35.7" y="112.5">4</text>
<text x="48.4" y="112.5">5</text>
<text x="54.1" y="113.6">PB0(PCINT0/AIN0/OC0A/MOSI)</text>
<text x="64" y="111">PB5(PCINT5/NRESET/ADC0/DW)</text>
<text x="99.8" y="109.9">1</text>
<text x="25.5" y="115">4</text>
<text x="25.5" y="117.5">5</text>
<text x="35.7" y="115">5</text>
<text x="35.7" y="117.5">6</text>
<text x="48.4" y="117.5">7</text>
<text x="48.4" y="115">6</text>
<text x="54.1" y="118.6">PB2(PCINT2/SCK/ADC1/T0)</text>
<text x="54.1" y="116.1">PB1(PCINT1/AIN1/OC0B/INT0/MISO)</text>
<text x="91" y="118.6">VCC</text>
<text x="99.8" y="117.5">8</text>
<text x="25.5" y="120.1">6</text>
<text x="25.5" y="122.6">7</text>
<text x="25.5" y="125.1">8</text>
<text x="35.7" y="120.1">7</text>
<text x="35.7" y="122.6">8</text>
<text x="35.7" y="125.1">9</text>
<text x="104.2" y="125.1">1</text>
<text x="34.6" y="127.7">10</text>
<text x="91.5" y="130.2">1</text>
<text x="104.2" y="127.7">2</text>
<text x="104.2" y="130.2">3</text>
<text x="91.5" y="132.8">2</text>
<text x="91.5" y="135.3">3</text>
<text x="91.5" y="137.8">4</text>
<text x="104.2" y="132.8">4</text>
<text x="104.2" y="135.3">5</text>
<text x="104.2" y="137.8">6</text>
<text x="61.6" y="141.6" transform="rotate(-90 61.6 141.6)">1</text>
<text x="64.1" y="141.6" transform="rotate(-90 64.1 141.6)">2</text>
<text x="66.7" y="141.6" transform="rotate(-90 66.7 141.6)">3</text>
<text x="69.2" y="141.6" transform="rotate(-90 69.2 141.6)">4</text>
<text x="71.8" y="141.6" transform="rotate(-90 71.8 141.6)">5</text>
<text x="91.5" y="140.4">5</text>
<text x="91.5" y="142.9">6</text>
<text x="104.2" y="140.4">7</text>
<text x="104.2" y="142.9">8</text>
<text x="91.5" y="145.5">7</text>
<text x="91.5" y="148">8</text>
<text x="103.2" y="148">10</text>
<text x="104.2" y="145.5">9</text>
<text x="44" y="155.6">3</text>
<text x="44" y="160.7">1</text>
<text x="44" y="158.1">2</text>
<text x="87" y="166.3" transform="rotate(-90 87 166.3)">3</text>
<text x="89.5" y="166.3" transform="rotate(-90 89.5 166.3)">2</text>
<text x="92.1" y="166.3" transform="rotate(-90 92.1 166.3)">1</text>
</g>
<g font-size="1.8" fill="#505050">
<text x="81" y="35.1" transform="rotate(-90 81 35.1)">U</text>
<text x="81" y="33.9" transform="rotate(-90 81 33.9)">SBA_RAW</text>
<text x="97.2" y="30.7" transform="rotate(-90 97.2 30.7)">USB1</text>
</g>
<g font-size="1.8" fill="#800000">
<text x="157.9" y="134.6" transform="rotate(-90 157.9 134.6)">G</text>
<text x="196" y="134.6" transform="rotate(-90 196 134.6)">G</text>
<text x="233.3" y="137.7" transform="rotate(-90 233.3 137.7)">S</text>
<text x="239.1" y="132.1" transform="rotate(-90 239.1 132.1)">G</text>
<text x="247.3" y="137.7" transform="rotate(-90 247.3 137.7)">D</text>
<text x="152.1" y="140.2" transform="rotate(-90 152.1 140.2)">S</text>
<text x="166" y="140.2" transform="rotate(-90 166 140.2)">D</text>
<text x="190.2" y="140.2" transform="rotate(-90 190.2 140.2)">S</text>
<text x="204.1" y="140.2" transform="rotate(-90 204.1 140.2)">D</text>
</g>
<g font-size="1.6" fill="#800000">
<text x="174.9" y="30.9">VTG</text>
<text x="174.9" y="33.5">RST</text>
<text x="194" y="33.5">MOSI</text>
<text x="194" y="30.9">MISO</text>
<text x="174.9" y="36">GND</text>
<text x="194" y="36">SCK</text>
</g>
</svg>
